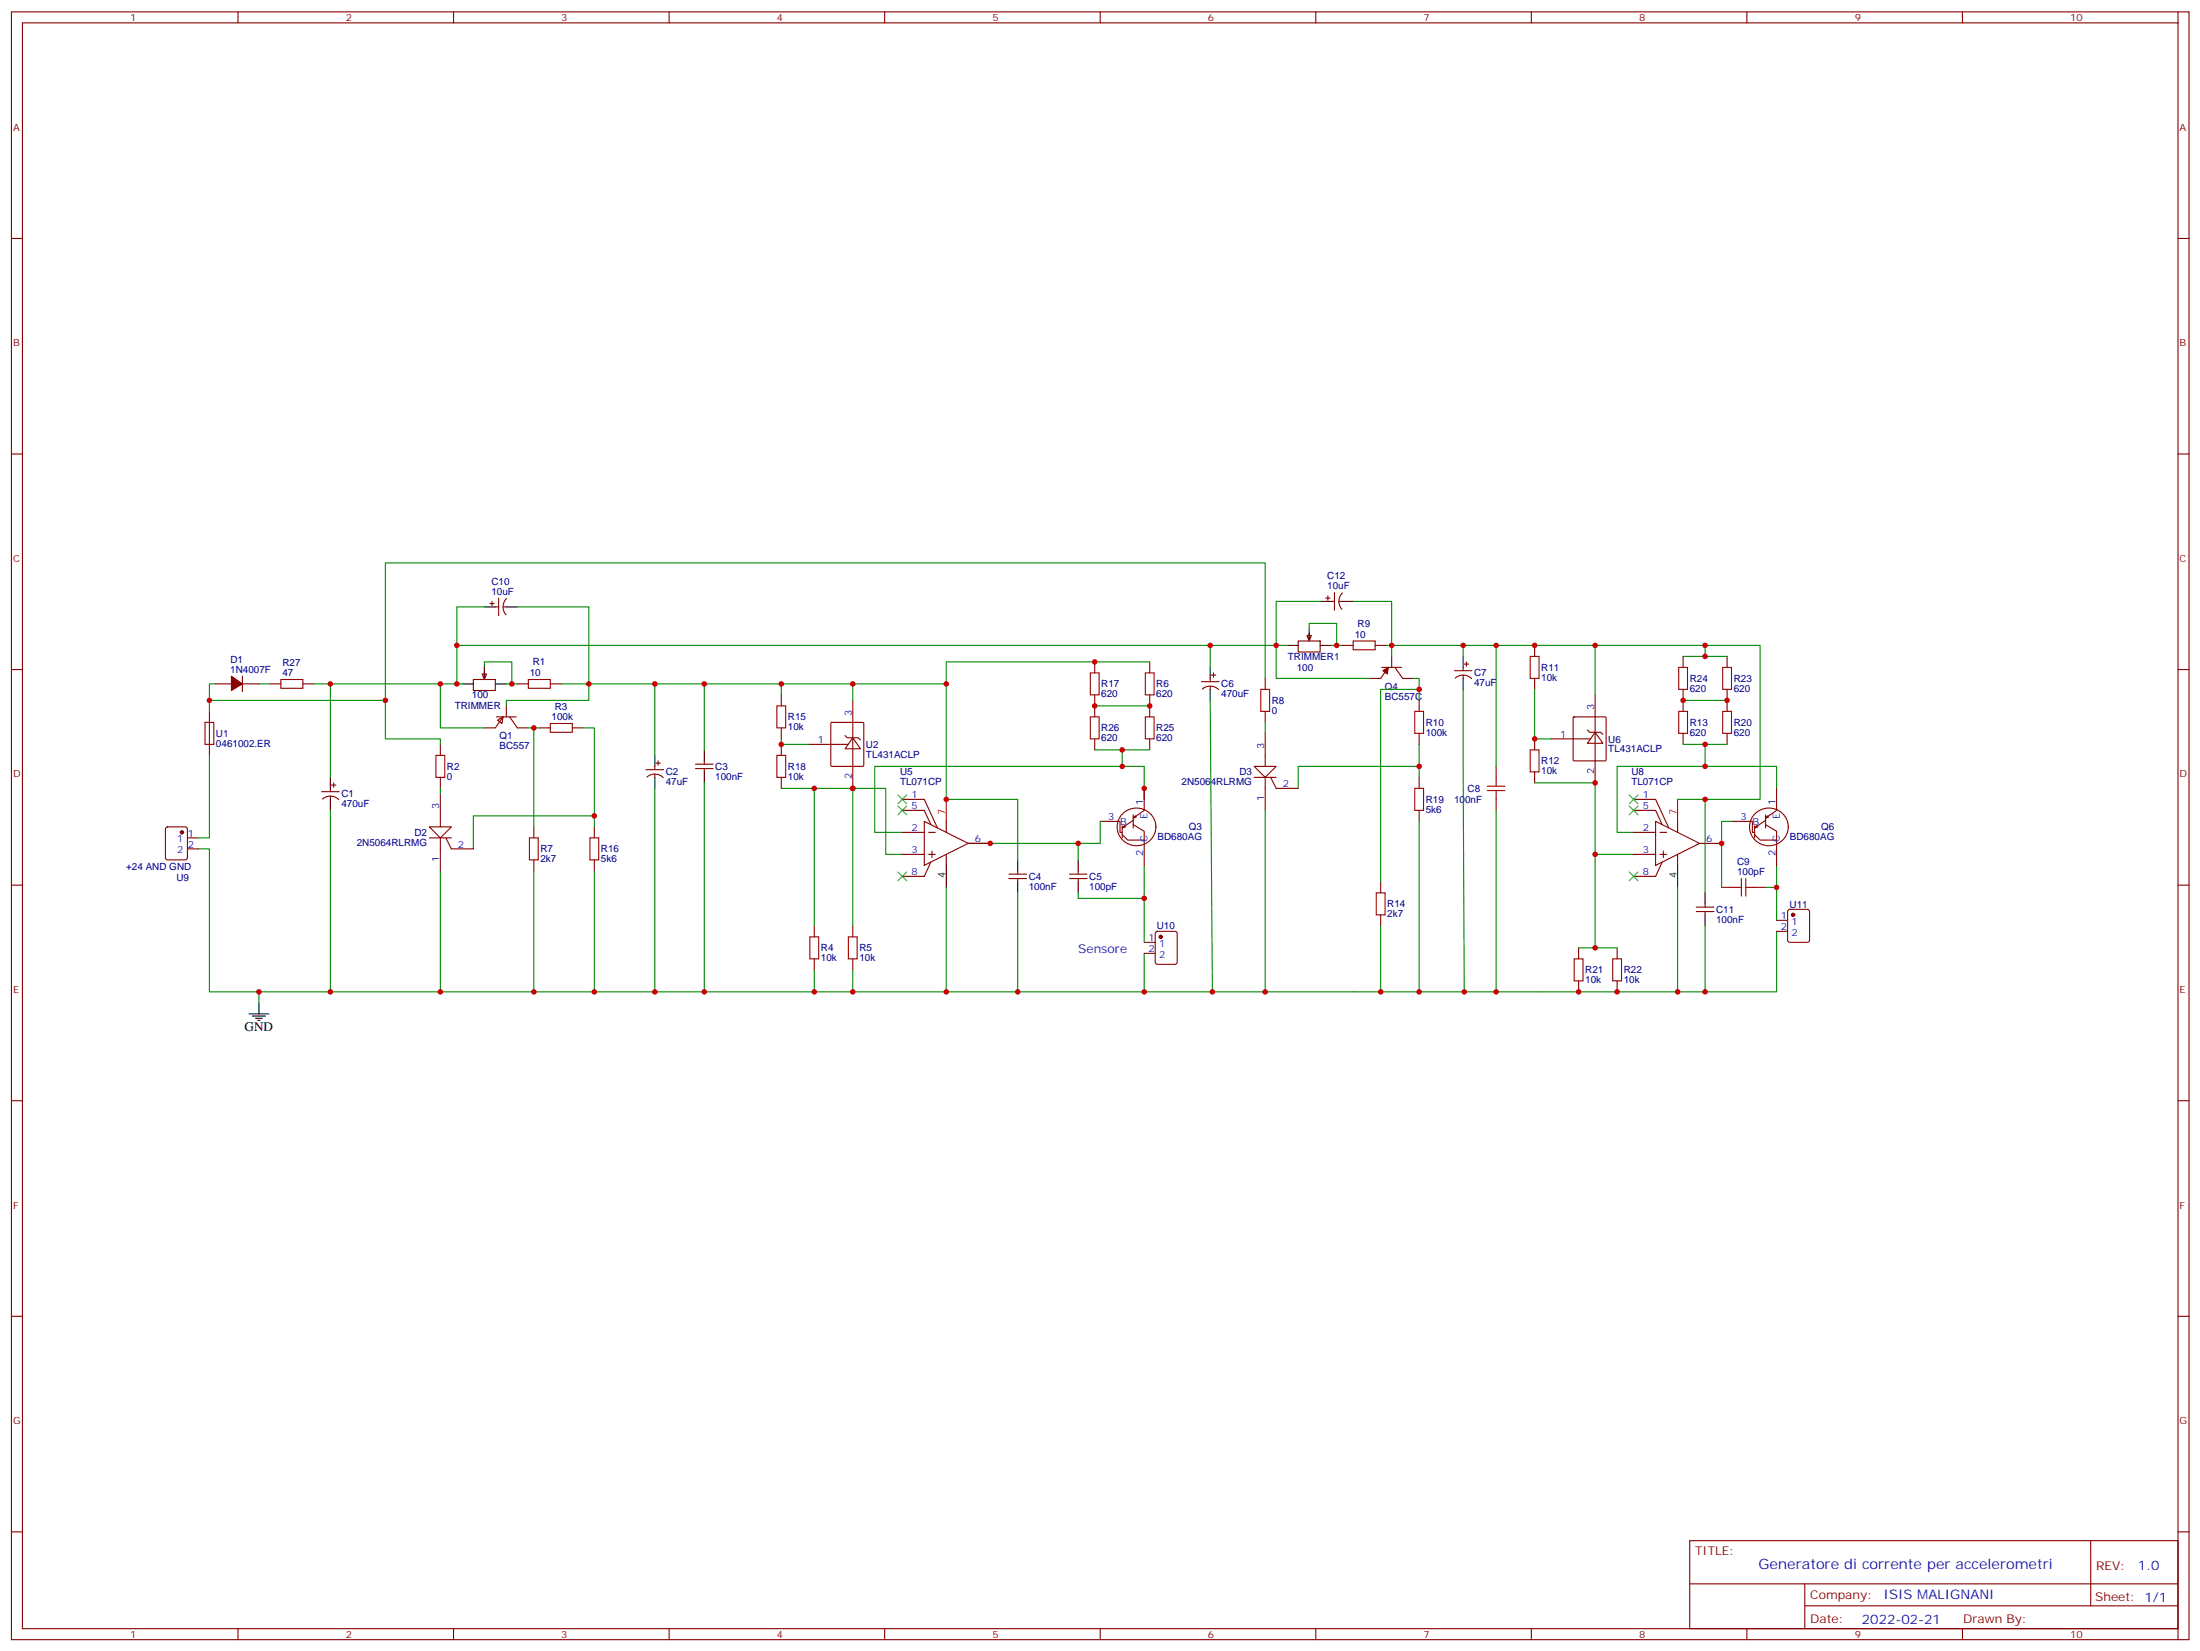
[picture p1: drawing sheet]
<svg xmlns="http://www.w3.org/2000/svg" width="706mm" height="530mm" viewBox="0 0 706 530" stroke-linecap="round" stroke-linejoin="round" font-family="sans-serif">
<g fill="none" stroke="#870000" stroke-width=".35">
<path d="M3.7 3.8h698.5v522.1h-698.5zM7.2 7.3h691.4v515.1h-691.4zM76.3 3.8v3.5M145.5 3.8v3.5M214.6 3.8v3.5M283.8 3.8v3.5M352.9 3.8v3.5M422.1 3.8v3.5M491.2 3.8v3.5M560.4 3.8v3.5M629.5 3.8v3.5M698.6 3.8v3.5"/>
<path d="M3.7 76.5h3.5M698.6 76.5h3.6M3.7 145.6h3.5M698.6 145.6h3.6M3.7 214.8h3.5M68.9 219.4h5.3M77.8 219.4h5.2M77.8 216.9v4.9M165.9 219.4h3.6M176.5 219.4h3.6M698.6 214.8h3.6M67.2 228.2v14.1"/>
<path d="M141.3 238.8v3.5M159.2 229.9h6.4M159.6 231l1.8-1.1-.4 2.2zM161.4 229.9l-2.5 3.6h-3.5M162.4 226.4v3.5M163.5 229.9l2.4 3.6h3.6M173 233.5h3.5M183.6 233.5h3.5M266.5 231.9l.3-.2h9.9l.3 .2 .1 13.6-.2 .3h-10.1l-.3-.2zM103.2 253.9h5.6M103.4 256.3a3.8 3.8 0 0 1 5.3 .2M106 252.9v1"/>
<path d="M106 255.3v1.1M106.3 251.8h1.4M107 251.1v1.4M141.3 249.3v3.6M207.2 246.9h5.7M207.5 249.3a3.8 3.8 0 0 1 5.2 .1M210 245.8v1.1M210 248.3v1M210.4 244.8h1.4M211.1 244.1v1.4M3.7 283.9h3.5M698.6 283.9h3.6"/>
<path d="M3.7 353.1h3.5M698.6 353.1h3.6M3.7 422.2h3.5M698.6 422.2h3.6M3.7 491.3h3.5M542 494.2h156.6v28.2h-156.6zM670.6 494.2v20.9M698.6 491.3h3.6M542 508h156.5M578.9 515.1h119.6M578.9 508v14.1M76.3 522.4v3.5"/>
<path d="M145.5 522.4v3.5M214.6 522.4v3.5M283.8 522.4v3.5M352.9 522.4v3.5M422.1 522.4v3.5M491.2 522.4v3.5M560.4 522.4v3.5M629.5 522.4v3.5M698.6 522.4v3.5"/>
</g>
<path d="M74.2 216.9l3.6 2.5-3.6 2.1z" fill="#870000" stroke="#870000" stroke-width=".35"/>
<path d="M106 249.3v3.6M106 256.4v3.5M210 242.3v3.5M210 249.3v3.6" fill="none" stroke="#000" stroke-width=".35"/>
<path d="M100.7 219.4h5.3v29.9M106 219.4h35.3v14.1h14.1M188.9 219.4v5.2h-26.5v1.8M187.1 233.5h3.5v28.2h-38.8v10.6M106 259.9v58.2h155.2M210 252.9v65.2M141.3 279.3v38.8" fill="none" stroke="#008700" stroke-width=".35"/>
<path d="M169.5 217.9h7v2.9h-7zM65.8 231.7h2.8v7.1h-2.8zM176.5 232.1h7.1v2.8h-7.1zM139.8 242.3h2.9v7h-2.9z" fill="none" stroke="#a10000" stroke-width=".35"/>
<path d="M273.5 236.6l2.5 3.6h-4.9z" fill="#fff" stroke="#870000" stroke-width=".35"/>
<g fill="none" stroke="#870000" stroke-width=".35">
<path d="M368.8 212.3v3.5M443.2 214.1h6.4M445.3 214.1l-2.4 3.5h-3.6M446.4 210.5v3.6M447.5 214.1l2.4 3.5h3.6M259.4 238.8h12.7M271.1 235.9l.7 .7h3.5l.7 .7M273.5 224.6v28.3M368.8 222.9v3.5M504.7 230.1l.3-.2h9.8l.3 .2 .1 13.6-.2 .3-10 .1-.3-.2zM223.1 245.1h5.6M223.1 246.5h5.6"/>
<path d="M225.9 244.1v1M225.9 246.5v1.1M479.9 245.8v3.5M479.9 256.4v3.5M326.5 279.3v1.1M345.9 279.3v1.1M261.2 297v3.5M273.5 297v3.5M323.6 280.4h5.7M323.6 281.8h5.7M326.5 281.8v1.1M343 280.4h5.7"/>
<path d="M343 281.8h5.7M345.9 281.8v1.1M552.2 284.6h3.6M562.8 284.6h3.5M261.2 307.6v3.5M273.5 307.6v3.5"/>
</g>
<path d="M225.9 240.5v3.6M225.9 247.6v3.5M326.5 275.8v3.5M345.9 275.8v3.5M326.5 282.9v3.5M345.9 282.9v3.5" fill="none" stroke="#000" stroke-width=".35"/>
<g fill="none" stroke="#008700" stroke-width=".35">
<path d="M180.1 219.4h123.4v37h23v19.4M225.9 219.4v21.1M368.8 212.3h-65.3v7.1M546.9 210.5v-3.5h-67v38.8M469.3 221.1l.4 97M546.9 238.8v7h-28.2v21.2h5.3M225.9 251.1v67M273.5 252.9h10.6v21.1h5.3M367 256.4v-10.6h-86.4v21.2h8.8M546.9 245.8h23v7.1M63.6 272.3h3.6v45.8h38.8M345.9 270.5v5.3"/>
<path d="M367 277.6v24.7M524 274h-12.3v30M555.8 263.5h-3.6v21.1M569.9 277.6v7h-3.6M261.2 297v-44.1h12.3v44.1M303.5 284.6v33.5M326.5 286.4v31.7h-53M569.9 298.7v19.4h-202.9M261.2 311.1v7h12.3v-7M367 305.8v12.3h-40.5"/>
</g>
<path d="M367.4 215.8h2.8v7.1h-2.8zM477.1 253.6h5.6M477.1 252.2h5.6M479.9 249.3v2.9M479.9 253.6v2.8M555.8 284.6h2.8M558.6 281.8v5.6M560 284.6h2.8M560 281.8v5.6M259.8 300.5h2.8v7.1h-2.8zM272.1 300.5h2.9v7.1h-2.9z" fill="none" stroke="#a10000" stroke-width=".35"/>
<path d="M443.6 215.1l1.7-1-.3 2.1z" fill="#870000" stroke="#870000" stroke-width=".35"/>
<path d="M511.7 234.9l2.4 3.5h-4.9z" fill="#fff" stroke="#870000" stroke-width=".35"/>
<g fill="none" stroke="#870000" stroke-width=".35">
<path d="M351.2 212.3v3.5M405.8 217.6v3.5M430.5 207h3.6M441.1 207h3.5M351.2 222.9v3.5M405.8 228.2v3.5M455.2 224.6v3.6M455.2 235.2v3.6M497.6 237h12.7M509.2 234.2l.7 .7h3.5l.7 .7M511.7 222.9v28.2M539.9 224.6v3.6"/>
<path d="M539.9 235.2v3.6M554 224.6v3.6M554 235.2v3.6M367 252.9v7l-3.5 2.5 .7-.7M455.2 249.3v3.6M455.2 259.9v3.6M569.9 252.9v7l-3.6 2.5 .8-.7M190.6 265.2v3.5M190.6 275.8v3.5M352.9 263.5h6.4v3.5h.7M360 267.7l1.7 1.8h5.3M360 264.9v3.8"/>
<path d="M360.2 260.9a6.2 6.2 0 0 1 9 .2 6.2 6.2 0 0 1-.7 9 6.2 6.2 0 0 1-9-1.3 5.9 5.9 0 0 1 .7-7.9zM361 265.2l-1 .4M363.5 263.1l-3.5 2.5 .7-.7M363.5 264.5l3.5 2.1v3.9M363.5 261.3v4.3M364.6 262l-1.1 .4M367 270.9v6.7M555.8 263.5h6.3v3.5h.7M562.8 267.7l1.8 1.8h5.3M562.8 264.9v3.8M563 260.9a6.2 6.2 0 0 1 9 .2 6.2 6.2 0 0 1-.7 9 6.2 6.2 0 0 1-8.9-1.3 5.9 5.9 0 0 1 .6-7.9zM563.9 265.2l-1.1 .4"/>
<path d="M566.3 263.1l-3.5 2.5 .7-.7M566.3 264.5l3.6 2.1v3.9M566.3 261.3v4.3M567.4 262l-1.1 .4M569.9 270.9v6.7"/>
</g>
<path d="M349.7 215.8h2.9v7.1h-2.9zM434.1 205.6h7v2.8h-7zM404.4 221.1h2.8v7.1h-2.8zM453.8 228.2h2.8v7h-2.8zM538.5 228.2h2.8v7h-2.8zM552.6 228.2h2.8v7h-2.8zM453.8 252.9h2.8v7h-2.8zM189.2 268.7h2.9v7.1h-2.9z" fill="none" stroke="#a10000" stroke-width=".35"/>
<path d="M155.4 214.1v-1.8h8.8v7.1h1.7M210 219.4v22.9M453.5 217.6h1.7v7M455.2 238.8v7h-38.8v7.1M539.9 224.6h14.1M539.9 238.8h14.1M190.6 279.3v38.8" fill="none" stroke="#008700" stroke-width=".35"/>
<path d="M154.7 216.2h1.4l-.7 1.7z" fill="#f0f0f0" stroke="#870000" stroke-width=".35"/>
<path d="M151.8 217.9h7.1v3.6h-7.1zM155.4 215.5v1.7" fill="none" stroke="#870000" stroke-width=".35"/>
<path d="M148.3 219.4h3.5M155.4 214.1v3.5M158.9 219.4h3.5" fill="none" stroke="#000" stroke-width=".35"/>
<path d="M419.2 203.8h1.5l-.8 1.8z" fill="#f0f0f0" stroke="#870000" stroke-width=".35"/>
<path d="M416.4 205.6h7.1v3.5h-7.1zM419.9 203.1v1.8M53.3 265.4l.5-.2h5.6l.7 .4v9.5l-.4 .6-5.9 .1-.7-.5v-9.4zM60.1 268.7h3.5M60.1 272.3h3.5M370.8 298.9l.5-.2h5.6l.7 .5v9.4l-.4 .7h-5.9l-.7-.4v-9.5zM569.9 295.2h3.5M569.9 298.7h3.5M573.6 291.9l.5-.2h5.7l.6 .4 .1 9.5-.5 .6-5.9 .1-.6-.5-.1-9.4zM367 302.3h3.6M367 305.8h3.6" fill="none" stroke="#870000" stroke-width=".35"/>
<path d="M412.9 207h3.5M419.9 201.7v3.5M423.5 207h3.5" fill="none" stroke="#000" stroke-width=".35"/>
<path d="M352.9 263.5v7h-42.3M345.9 286.4v1.7h21.1M569.9 284.6v10.6" fill="none" stroke="#008700" stroke-width=".35"/>
<g fill="#870000" stroke="#870000" stroke-width=".35">
<circle cx="58.3" cy="267" r=".53"/>
<circle cx="372.3" cy="300.5" r=".53"/>
<circle cx="575.2" cy="293.4" r=".53"/>
</g>
<path d="M137.7 265.2h7.1l-3.5 3.5z" fill="#fff" stroke="#870000" stroke-width=".35"/>
<path d="M141.3 254.6v10.6M137.7 268.7h7.1M141.3 268.7v10.6M143 268.7l1.8 3.6h7" fill="none" stroke="#870000" stroke-width=".35"/>
<path d="M402.3 245.8h7.1l-3.6 3.5z" fill="#fff" stroke="#870000" stroke-width=".35"/>
<g fill="none" stroke="#870000" stroke-width=".35">
<path d="M157.1 193.6h1.4M157.8 192.9v1.4M158.9 194.7h1M159.9 191.8v5.7M161.4 194.7h1M162.5 192a3.8 3.8 0 0 0-.2 5.2M425.2 191.8h1.4M425.9 191.1v1.4M427 192.9h1.1M428.1 190.1v5.6M429.5 192.9h1M430.6 190.2a3.8 3.8 0 0 0-.2 5.2"/>
<path d="M86.6 219.4h3.5M97.2 219.4h3.5M385.4 218.7h5.6M388.2 217.6v1.1M388.5 216.5h1.5M389.3 215.8v1.4M466.5 215.1h5.7M466.8 217.5a3.8 3.8 0 0 1 5.2 .2M469.3 214.1v1M469.3 216.5v1.1M469.7 213h1.4M470.4 212.3v1.4"/>
<path d="M492.3 207v3.5M492.3 217.6v3.5M539.9 210.5v3.6M554 210.5v3.6M250.6 222.9v3.5M250.6 233.5v3.5M250.6 238.8v3.5M351.2 226.4v3.5M351.2 237v3.5M368.8 226.4v3.5M368.8 237v3.5M385.7 221a3.8 3.8 0 0 1 5.2 .2"/>
<path d="M388.2 220.1v1M405.8 235.2v10.6M492.3 237v3.5M539.9 221.1v3.5M554 221.1v3.5M250.6 249.3v3.6M289.4 259.9h7.1l2.1 4.6M289.4 256.4h7.1l4.2 9.2M402.3 249.3h7.1M405.8 249.3v10.6M407.6 249.3l1.8 3.6h7M492.3 247.6v3.5"/>
<path d="M524 256.4h7.1l4.2 9.2M524 259.9h7.1l2.1 4.6M171.2 265.2v3.5M171.2 275.8v3.5M289.4 267h7.1M289.4 274h7.1M296.5 263.5l14.1 7-14.1 7.1zM297.9 267h2.1M297.9 274h2.1M298.6 276.5l-2.1 4.6h-7.1M298.9 273v2.1M303.5 263.5v3.5"/>
<path d="M303.5 274v3.6M310.6 270.5h7M524 267h7.1M524 274h7.1M531.1 263.5l14.1 7-14.1 7.1zM532.5 267h2.1M532.5 274h2.1M533.2 276.5l-2.1 4.6h-7.1M533.5 273v2.1M538.1 263.5v3.5M538.1 274v3.6M545.2 270.5h7"/>
<path d="M442.9 282.9v3.5M442.9 293.4v3.6M544.1 291h5.7M544.1 292.4h5.7M546.9 289.9v1.1M546.9 292.4v1M506.4 304v3.6M506.4 314.6v3.5M518.7 304v3.6M518.7 314.6v3.5"/>
</g>
<g fill="none" stroke="#000" stroke-width=".35">
<path d="M155.4 194.7h3.5M162.4 194.7h3.5M423.5 192.9h3.5M430.5 192.9h3.6M388.2 214.1v3.5M469.3 210.5v3.6M469.3 217.6v3.5M388.2 221.1v3.5M303.5 277.6v7M538.1 277.6v7M546.9 286.4v3.5M546.9 293.4v3.6"/>
<path d="M79.9 325.2h6.3M80.9 325.9h4.3M82 326.6h2.1M82.7 327.3h.7M83 321.7v3.5"/>
</g>
<g fill="none" stroke="#008700" stroke-width=".35">
<path d="M155.4 194.7h-8.9v12.3M165.9 194.7h23v24.7M423.5 192.9h-14.1v24.7h29.9M434.1 192.9h12.3v14.1h33.5M68.9 219.4h-1.7v8.8M83 219.4h3.6M141.3 219.4h7M162.4 219.4h1.8M250.6 219.4v3.5M273.5 219.4v5.2M388.2 207v7.1M405.8 217.6v-37h-282.2v44"/>
<path d="M412.9 207h-266.4v12.4M419.9 201.7v-1.7h8.9v7M427 207h3.5M444.6 207h1.8v3.5M469.3 207v3.5M511.7 207v15.9M539.9 210.5h14.1M546.9 207h17.7v49.4h-17.7v30M67.2 224.6h56.4v12.4h17.7v1.8M169.5 233.5h3.5M171.2 233.5v31.7M250.6 237v1.8h8.8"/>
<path d="M351.2 226.4h17.6M388.2 224.6l.7 93.5M405.8 231.7v3.5M455.2 221.1h-12.3v61.8M492.3 221.1v15.9h5.3M67.2 242.3v26.4h-3.6M141.3 252.9v1.7M250.6 252.9h10.6M351.2 240.5h17.6M360 240.5v5.3M405.8 259.9v58.2M455.2 245.8v3.5"/>
<path d="M479.9 259.9v58.2M492.3 251.1h19.4v22.9M538.1 256.4h8.8M171.2 279.3v38.8M190.6 261.7v3.5M455.2 263.5v54.6M442.9 297v21.1M538.1 284.6v33.5M546.9 297v21.1M83 318.1v3.6M506.4 304h12.3"/>
</g>
<path d="M303.5 256.4v7.1M538.1 256.4v7.1" fill="none" stroke="#f00" stroke-width=".35"/>
<path d="M288 255l2.8 2.8M288 258.5l2.8 2.8M290.8 255l-2.8 2.8M290.8 258.5l-2.8 2.8M522.6 255l2.8 2.8M522.6 258.5l2.8 2.8M525.4 255l-2.8 2.8M525.4 258.5l-2.8 2.8M288 279.7l2.8 2.8M290.8 279.7l-2.8 2.8M522.6 279.7l2.8 2.8M525.4 279.7l-2.8 2.8" fill="none" stroke="#3c3" stroke-width=".35"/>
<g fill="none" stroke="#a10000" stroke-width=".35">
<path d="M90.1 217.9h7.1v2.9h-7.1zM490.9 210.5h2.8v7.1h-2.8zM538.5 214.1h2.8v7h-2.8zM552.6 214.1h2.8v7h-2.8zM249.2 226.4h2.8v7.1h-2.8zM349.7 229.9h2.9v7.1h-2.9zM367.4 229.9h2.8v7.1h-2.8zM249.2 242.3h2.8v7h-2.8zM490.9 240.5h2.8v7.1h-2.8zM169.8 268.7h2.8v7.1h-2.8zM441.5 286.4h2.8v7h-2.8zM505 307.6h2.8v7h-2.8z"/>
<path d="M517.3 307.6h2.8v7h-2.8z"/>
</g>
<g fill="#c00">
<circle cx="273.5" cy="252.9" r=".88"/>
<circle cx="303.5" cy="318.1" r=".88"/>
<circle cx="225.9" cy="318.1" r=".88"/>
<circle cx="141.3" cy="318.1" r=".88"/>
<circle cx="273.5" cy="318.1" r=".88"/>
<circle cx="345.9" cy="270.5" r=".88"/>
<circle cx="190.6" cy="318.1" r=".88"/>
<circle cx="569.9" cy="284.6" r=".88"/>
<circle cx="367" cy="288.1" r=".88"/>
<circle cx="367" cy="252.9" r=".88"/>
<circle cx="469.7" cy="318.1" r=".88"/>
<circle cx="455.2" cy="245.8" r=".88"/>
<circle cx="552.2" cy="270.5" r=".88"/>
<circle cx="538.1" cy="318.1" r=".88"/>
<circle cx="546.9" cy="207" r=".88"/>
<circle cx="546.9" cy="256.4" r=".88"/>
<circle cx="546.9" cy="318.1" r=".88"/>
<circle cx="188.9" cy="219.4" r=".88"/>
<circle cx="225.9" cy="219.4" r=".88"/>
<circle cx="250.6" cy="238.8" r=".88"/>
<circle cx="261.2" cy="252.9" r=".88"/>
<circle cx="261.2" cy="318.1" r=".88"/>
<circle cx="273.5" cy="219.4" r=".88"/>
<circle cx="479.9" cy="318.1" r=".88"/>
<circle cx="518.7" cy="318.1" r=".88"/>
<circle cx="506.4" cy="318.1" r=".88"/>
<circle cx="511.7" cy="304" r=".88"/>
<circle cx="492.3" cy="207" r=".88"/>
<circle cx="492.3" cy="237" r=".88"/>
<circle cx="511.7" cy="274" r=".88"/>
<circle cx="511.7" cy="251.1" r=".88"/>
<circle cx="511.7" cy="207" r=".88"/>
<circle cx="546.9" cy="245.8" r=".88"/>
<circle cx="539.9" cy="224.6" r=".88"/>
<circle cx="546.9" cy="238.8" r=".88"/>
<circle cx="546.9" cy="210.5" r=".88"/>
<circle cx="554" cy="224.6" r=".88"/>
<circle cx="351.2" cy="212.3" r=".88"/>
<circle cx="351.2" cy="226.4" r=".88"/>
<circle cx="360" cy="245.8" r=".88"/>
<circle cx="360" cy="240.5" r=".88"/>
<circle cx="368.8" cy="226.4" r=".88"/>
<circle cx="106" cy="219.4" r=".88"/>
<circle cx="141.3" cy="219.4" r=".88"/>
<circle cx="164.2" cy="219.4" r=".88"/>
<circle cx="428.8" cy="207" r=".88"/>
<circle cx="83" cy="318.1" r=".88"/>
<circle cx="190.6" cy="261.7" r=".88"/>
<circle cx="250.6" cy="219.4" r=".88"/>
<circle cx="146.5" cy="219.4" r=".88"/>
<circle cx="210" cy="318.1" r=".88"/>
<circle cx="210" cy="219.4" r=".88"/>
<circle cx="317.6" cy="270.5" r=".88"/>
<circle cx="326.5" cy="318.1" r=".88"/>
<circle cx="303.5" cy="219.4" r=".88"/>
<circle cx="367" cy="318.1" r=".88"/>
<circle cx="388.9" cy="318.1" r=".88"/>
<circle cx="405.8" cy="318.1" r=".88"/>
<circle cx="388.2" cy="207" r=".88"/>
<circle cx="455.2" cy="318.1" r=".88"/>
<circle cx="409.4" cy="207" r=".88"/>
<circle cx="479.9" cy="207" r=".88"/>
<circle cx="446.4" cy="207" r=".88"/>
<circle cx="469.3" cy="207" r=".88"/>
<circle cx="171.2" cy="233.5" r=".88"/>
<circle cx="171.2" cy="318.1" r=".88"/>
<circle cx="442.9" cy="318.1" r=".88"/>
<circle cx="455.2" cy="221.1" r=".88"/>
<circle cx="146.5" cy="207" r=".88"/>
<circle cx="303.5" cy="256.4" r=".88"/>
<circle cx="106" cy="318.1" r=".88"/>
<circle cx="67.2" cy="224.6" r=".88"/>
<circle cx="123.6" cy="224.6" r=".88"/>
</g>
<text font-size="4.6" fill="#00f" x="564.1" y="503.2">Generatore di corrente per accelerometri</text>
<text font-size="4.2" x="78.5" y="330.8">GND</text>
<g font-size="4.2" fill="#00f">
<text x="685.8" y="503.4">1.0</text>
<text x="604.2" y="513">ISIS MALIGNANI</text>
<text x="597.3" y="520.8">2022-02-21</text>
</g>
<text font-size="3.9" fill="#00f" x="345.9" y="305.8">Sensore</text>
<g font-size="3.9" fill="#800">
<text x="543.8" y="498.8">TITLE:</text>
<text x="672.4" y="503.4">REV:</text>
<text x="580.7" y="513">Company:</text>
<text x="672" y="513.6">Sheet: 1/1</text>
<text x="580.7" y="520.6">Date:</text>
<text x="629.7" y="520.7">Drawn By:</text>
</g>
<g font-size="3.2" fill="#800">
<text x="41.8" y="6.8">1</text>
<text x="110.9" y="6.8">2</text>
<text x="180.1" y="6.8">3</text>
<text x="249.2" y="6.8">4</text>
<text x="318.3" y="6.8">5</text>
<text x="387.5" y="6.8">6</text>
<text x="456.6" y="6.8">7</text>
<text x="525.8" y="6.8">8</text>
<text x="594.9" y="6.8">9</text>
<text x="664.1" y="6.8">10</text>
<text x="4.2" y="41.9">A</text>
<text x="699.2" y="41.9">A</text>
<text x="4.2" y="111.1">B</text>
<text x="699.2" y="111.1">B</text>
<text x="4.2" y="180.2">C</text>
<text x="699.2" y="180.2">C</text>
<text x="4.2" y="249.3">D</text>
<text x="699.2" y="249.3">D</text>
<text x="4.2" y="318.5">E</text>
<text x="699.2" y="318.5">E</text>
<text x="4.2" y="387.6">F</text>
<text x="699.2" y="387.6">F</text>
<text x="4.2" y="456.8">G</text>
<text x="699.2" y="456.8">G</text>
<text x="41.8" y="525.4">1</text>
<text x="110.9" y="525.4">2</text>
<text x="180.1" y="525.4">3</text>
<text x="249.2" y="525.4">4</text>
<text x="318.3" y="525.4">5</text>
<text x="387.5" y="525.4">6</text>
<text x="456.6" y="525.4">7</text>
<text x="525.8" y="525.4">8</text>
<text x="594.9" y="525.4">9</text>
<text x="664.1" y="525.4">10</text>
</g>
<g font-size="3.2" fill="#000080">
<text x="425.7" y="185.8">C12</text>
<text x="157.6" y="190.8">10uF</text>
<text x="157.6" y="187.6">C10</text>
<text x="425.7" y="189">10uF</text>
<text x="435.5" y="201.1">R9</text>
<text x="434.6" y="204.5">10</text>
<text x="73.9" y="215.8">1N4007F</text>
<text x="73.9" y="212.7">D1</text>
<text x="90.6" y="213.7">R27</text>
<text x="170.9" y="213.4">R1</text>
<text x="413.1" y="211.7">TRIMMER1</text>
<text x="416" y="215.2">100</text>
<text x="494.4" y="215.2">R11</text>
<text x="90.6" y="216.9">47</text>
<text x="169.9" y="217">10</text>
<text x="353.3" y="220.5">R17</text>
<text x="370.9" y="220.5">R6</text>
<text x="391.7" y="220.5">C6</text>
<text x="444.2" y="221.3">Q4</text>
<text x="472.9" y="220.2">47uF</text>
<text x="472.9" y="217">C7</text>
<text x="494.4" y="218.4">10k</text>
<text x="542" y="221.9">620</text>
<text x="542" y="218.7">R24</text>
<text x="556.1" y="221.9">620</text>
<text x="556.1" y="218.7">R23</text>
<text x="145.9" y="227.6">TRIMMER</text>
<text x="151.4" y="224">100</text>
<text x="178" y="227.8">R3</text>
<text x="353.3" y="223.7">620</text>
<text x="370.9" y="223.7">620</text>
<text x="391.7" y="223.7">470uF</text>
<text x="408" y="225.8">R8</text>
<text x="444.2" y="224.5">BC557C</text>
<text x="176.9" y="231.1">100k</text>
<text x="252.7" y="231.1">R15</text>
<text x="408" y="229">0</text>
<text x="457.3" y="232.8">R10</text>
<text x="542" y="232.8">R13</text>
<text x="556.1" y="232.8">R20</text>
<text x="69.3" y="239.6">0461002.ER</text>
<text x="69.3" y="236.4">U1</text>
<text x="160.2" y="237.1">Q1</text>
<text x="252.7" y="234.3">10k</text>
<text x="277.8" y="239.9">U2</text>
<text x="353.3" y="237.8">620</text>
<text x="353.3" y="234.6">R26</text>
<text x="370.9" y="237.8">620</text>
<text x="370.9" y="234.6">R25</text>
<text x="457.3" y="236">100k</text>
<text x="515.9" y="238.2">U6</text>
<text x="542" y="236">620</text>
<text x="556.1" y="236">620</text>
<text x="160.2" y="240.4">BC557</text>
<text x="277.8" y="243.1">TL431ACLP</text>
<text x="494.4" y="245.2">R12</text>
<text x="515.9" y="241.3">TL431ACLP</text>
<text x="143.4" y="250.1">0</text>
<text x="143.4" y="246.9">R2</text>
<text x="213.6" y="251.9">47uF</text>
<text x="213.6" y="248.7">C2</text>
<text x="229.4" y="250.1">100nF</text>
<text x="229.5" y="246.9">C3</text>
<text x="252.7" y="250.1">10k</text>
<text x="252.7" y="246.9">R18</text>
<text x="288.7" y="251.7">TL071CP</text>
<text x="288.7" y="248.5">U5</text>
<text x="379" y="251.9">2N5064RLRMG</text>
<text x="397.5" y="248.7">D3</text>
<text x="494.4" y="248.4">10k</text>
<text x="523.3" y="251.7">TL071CP</text>
<text x="523.3" y="248.5">U8</text>
<text x="109.5" y="255.8">C1</text>
<text x="457.3" y="257.5">R19</text>
<text x="466.4" y="257.6">100nF</text>
<text x="470.8" y="254">C8</text>
<text x="109.5" y="259">470uF</text>
<text x="457.3" y="260.7">5k6</text>
<text x="133" y="268.1">D2</text>
<text x="371.3" y="269.5">BD680AG</text>
<text x="381.4" y="266.3">Q3</text>
<text x="574.1" y="269.5">BD680AG</text>
<text x="584.2" y="266.4">Q6</text>
<text x="114.4" y="271.3">2N5064RLRMG</text>
<text x="173.4" y="273.4">R7</text>
<text x="192.8" y="273.4">R16</text>
<text x="40.5" y="278.9">+24 AND GND</text>
<text x="173.4" y="276.6">2k7</text>
<text x="192.8" y="276.6">5k6</text>
<text x="557.2" y="280.7">100pF</text>
<text x="557.2" y="277.6">C9</text>
<text x="56.6" y="282.6">U9</text>
<text x="330" y="285.4">100nF</text>
<text x="330" y="282.2">C4</text>
<text x="349.4" y="285.4">100pF</text>
<text x="349.4" y="282.2">C5</text>
<text x="445" y="291">R14</text>
<text x="550.5" y="292.8">C11</text>
<text x="574" y="291.1">U11</text>
<text x="371.1" y="298.1">U10</text>
<text x="445" y="294.3">2k7</text>
<text x="550.5" y="296">100nF</text>
<text x="263.3" y="305.1">R4</text>
<text x="275.7" y="305.1">R5</text>
<text x="263.3" y="308.3">10k</text>
<text x="275.7" y="308.3">10k</text>
<text x="508.5" y="315.4">10k</text>
<text x="508.5" y="312.2">R21</text>
<text x="520.8" y="315.4">10k</text>
<text x="520.8" y="312.2">R22</text>
</g>
<g font-size="3.2" fill="#00f">
<text x="511.3" y="227.8" transform="rotate(-90 511.3 227.8)">3</text>
<text x="273.2" y="229.6" transform="rotate(-90 273.2 229.6)">3</text>
<text x="262.4" y="238.4">1</text>
<text x="500.5" y="236.6">1</text>
<text x="405.5" y="240.2" transform="rotate(-90 405.5 240.2)">3</text>
<text x="273.2" y="250" transform="rotate(-90 273.2 250)">2</text>
<text x="511.3" y="248.2" transform="rotate(-90 511.3 248.2)">2</text>
<text x="292.3" y="256">1</text>
<text x="405.5" y="257" transform="rotate(-90 405.5 257)">1</text>
<text x="411.5" y="252.5">2</text>
<text x="526.9" y="256">1</text>
<text x="140.9" y="259.6" transform="rotate(-90 140.9 259.6)">3</text>
<text x="292.3" y="259.6">5</text>
<text x="355.5" y="263.1">3</text>
<text x="366.7" y="258.2" transform="rotate(-90 366.7 258.2)">1</text>
<text x="368.1" y="262.6" transform="rotate(-90 368.1 262.6)">E</text>
<text x="526.9" y="259.6">5</text>
<text x="558.3" y="263.1">3</text>
<text x="569.5" y="258.2" transform="rotate(-90 569.5 258.2)">1</text>
<text x="570.9" y="262.6" transform="rotate(-90 570.9 262.6)">E</text>
<text x="60.3" y="268.4">1</text>
<text x="292.3" y="266.6">2</text>
<text x="359.3" y="264.5">B</text>
<text x="526.9" y="266.6">2</text>
<text x="562.1" y="264.5">B</text>
<text x="56.8" y="270.2">1</text>
<text x="56.8" y="273.7">2</text>
<text x="60.3" y="271.9">2</text>
<text x="146.9" y="271.9">2</text>
<text x="292.3" y="273.7">3</text>
<text x="312.7" y="270.2">6</text>
<text x="366.7" y="274.6" transform="rotate(-90 366.7 274.6)">2</text>
<text x="368.1" y="270.2" transform="rotate(-90 368.1 270.2)">C</text>
<text x="526.9" y="273.7">3</text>
<text x="547.3" y="270.2">6</text>
<text x="569.5" y="274.6" transform="rotate(-90 569.5 274.6)">2</text>
<text x="570.9" y="270.2" transform="rotate(-90 570.9 270.2)">C</text>
<text x="140.9" y="276.4" transform="rotate(-90 140.9 276.4)">1</text>
<text x="292.3" y="280.7">8</text>
<text x="526.9" y="280.7">8</text>
<text x="571.2" y="294.9">1</text>
<text x="571.2" y="298.4">2</text>
<text x="574.7" y="296.6">1</text>
<text x="368.4" y="301.9">1</text>
<text x="368.4" y="305.4">2</text>
<text x="371.9" y="303.7">1</text>
<text x="574.7" y="300.1">2</text>
<text x="371.9" y="307.2">2</text>
</g>
<g font-size="3.2" fill="#f00">
<text x="303.2" y="261.3" transform="rotate(-90 303.2 261.3)">7</text>
<text x="537.8" y="261.3" transform="rotate(-90 537.8 261.3)">7</text>
</g>
<g font-size="3.2">
<text x="303.2" y="281.7" transform="rotate(-90 303.2 281.7)">4</text>
<text x="537.8" y="281.7" transform="rotate(-90 537.8 281.7)">4</text>
</g>
</svg>
